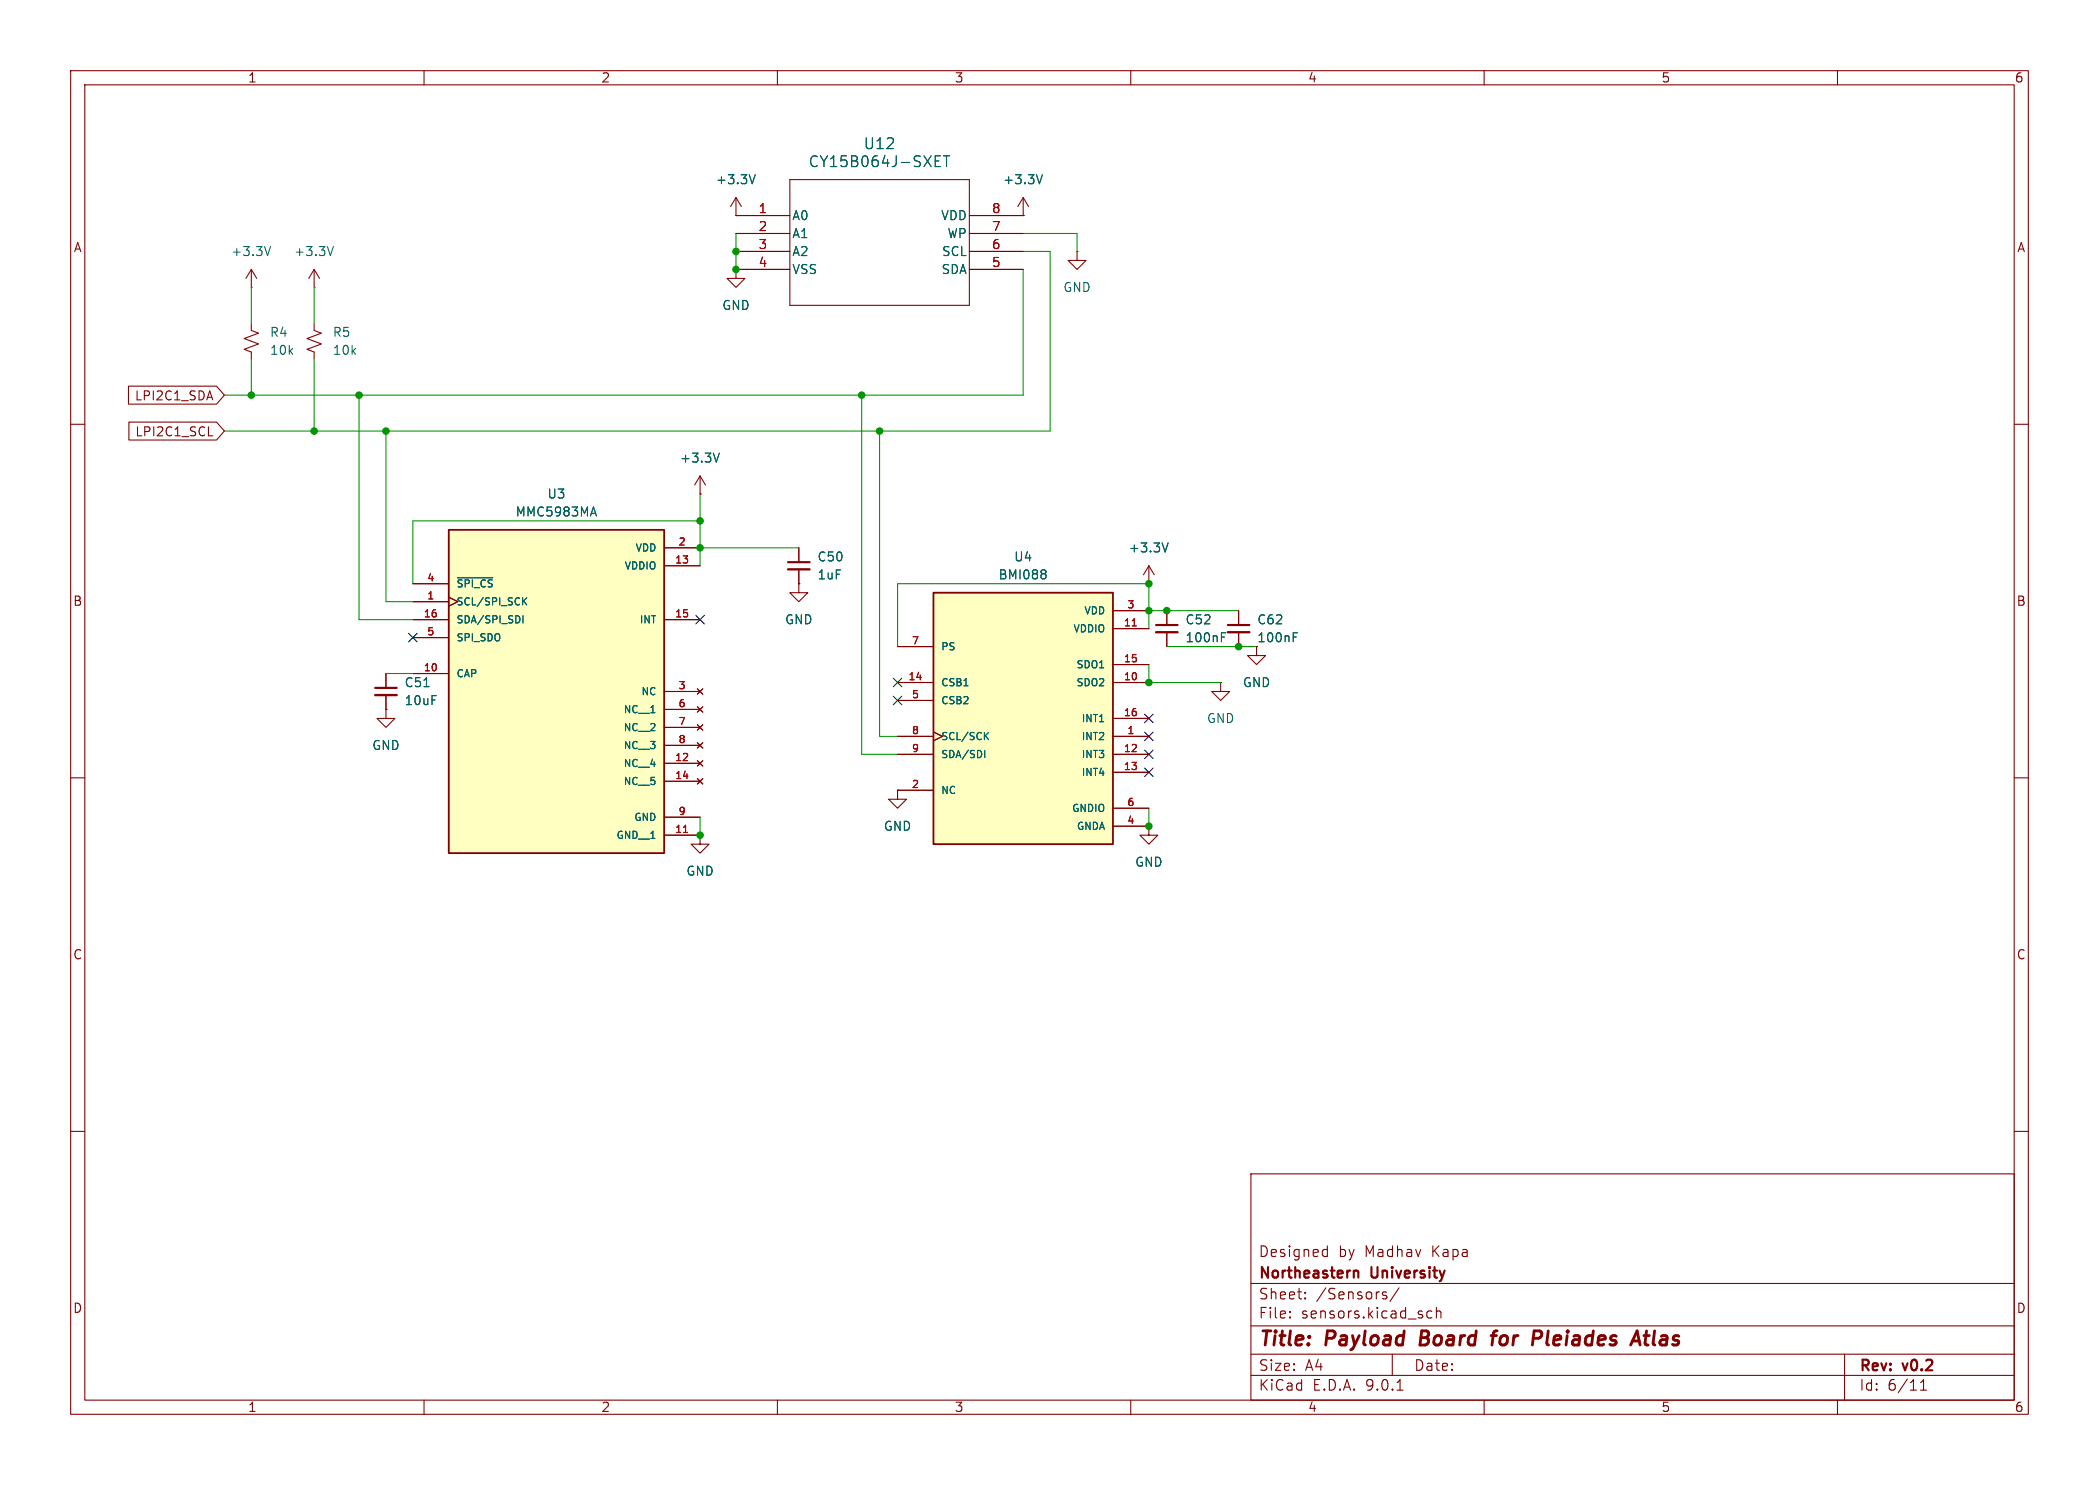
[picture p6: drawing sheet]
<svg xmlns="http://www.w3.org/2000/svg" width="297mm" height="210mm" viewBox="0 0 297 210" stroke-linecap="round" stroke-linejoin="round" font-family="sans-serif">
<g fill="none" stroke="#840000" stroke-width=".15">
<path d="M10 10h277v190h-277zM12 12h273v186h-273zM60 10v2M110 10v2M160 10v2M210 10v2M260 10v2M10 60h2M285 60h2M10 110h2M285 110h2M10 160h2"/>
<path d="M177 166h108v32h-108zM187.4 176.7l.4 .1M187.8 176.2v1.5M187.8 177.6l-.4 .1M285 160h2M60 198v2M110 198v2M160 198v2M177 194.5h108M177 191.5h108M177 187.5h108M177 181.5h108"/>
<path d="M182.5 186.3h.1l-.1 .1M182.5 186.3v.1M182.5 185.5v.1M182.5 185.5h.1l-.1 .1M184.7 183.6v.1M184.7 183.6h-.1l.1 .1M184.7 182.8v.1M184.7 182.8h-.1l.1 .1M195.8 183.2l.4 .1v.2l-.2 .2h-.3M195.8 182.7l.4 .1M197 191.5v3M197.7 196.6h.8"/>
<path d="M198 182.1l-1.3 2M202.6 185.5l-.4-.1-.3 .3v.4l.1 .2 .2 .1 .4-.1M203.2 185.5a.37 .37 0 0 1 .7 .1v.8M203.2 184.9v1.5M210 198v2M260 198v2M261 191.5v6.5M271.7 196.6h.9M271.7 195.5l.5-.4v1.5"/>
</g>
<path d="M201.2 188.2l-.3 2h.8M211 188.9h.8M211.8 188.2l-.4 .1-.1 .2-.2 1.7M217.1 188.2h.7l.2 .1a.58 .58 0 0 1-.3 1M231 189.6h.9M231.6 188.2l.5 2M232.6 188.9h.8M233 188.2l-.2 1.7v.2l.4 .1" fill="none" stroke="#840000" stroke-width=".4"/>
<path d="M191.6 179.8a.37 .37 0 0 1 .6 .1v.8" fill="none" stroke="#840000" stroke-width=".3"/>
<path d="M63.5 74.9h30.5v45.8h-30.5z" fill="#ffffc2"/>
<path d="M63.5 74.9h30.5v45.8h-30.5z" fill="none" stroke="#840000" stroke-width=".25"/>
<g fill="none" stroke="#840000" stroke-width=".15">
<path d="M94 77.5h5.1M58.4 82.6h5.1M58.4 85.1h5.1M58.4 87.6h5.1M58.4 90.2h5.1M58.4 95.3h5.1M63.5 84.5l1.3 .6-1.3 .6M94 87.6h5.1M94 80h5.1M94 97.8h5.1M98.7 97.4l.7 .8M98.7 99.9l.7 .8"/>
<path d="M99.4 97.4l-.7 .8M99.4 99.9l-.7 .8M94 100.3h5.1M94 102.9h5.1M94 105.4h5.1M94 108h5.1M94 110.5h5.1M94 115.6h5.1M94 118.1h5.1M98.7 102.5l.7 .8M98.7 105l.7 .8M98.7 107.6l.7 .7"/>
<path d="M98.7 110.1l.7 .8M99.4 102.5l-.7 .8M99.4 105l-.7 .8M99.4 107.6l-.7 .7M99.4 110.1l-.7 .8M162.6 116.8v1.3h1.2l-1.2 1.3-1.3-1.3h1.3M162.6 116.8h.1"/>
</g>
<path d="M83.7 72.6h.6M84 71.7l.4 1.3M64.7 81.7h5M74 87.1v1M74.1 85l.4 .6M74.5 84.5l-.5 .6" fill="none" stroke="#006464" stroke-width=".15"/>
<path d="M96.7 117.7h.6" fill="none" stroke="#a90000" stroke-width=".15"/>
<path d="M132.1 83.8h25.4v35.6h-25.4z" fill="#ffffc2"/>
<path d="M132.1 83.8h25.4v35.6h-25.4z" fill="none" stroke="#840000" stroke-width=".25"/>
<g fill="none" stroke="#840000" stroke-width=".15">
<path d="M35.6 38.1v2.5M35.6 38.1l-.8 1.3M35.6 38.1l.7 1.3M44.4 38.1v2.5M44.4 38.1l-.7 1.3M44.4 38.1l.8 1.3M104.1 38.1v1.3h1.3l-1.3 1.2-1.2-1.2h1.2M104.1 38.1h.1M104.1 30.5h.1M104.1 27.9l-.7 1.3M104.1 27.9l.8 1.3M104.1 27.9v2.6"/>
<path d="M104.1 30.5h7.7M104.1 33h7.7M104.1 35.6h7.7M104.1 38.1h7.7M111.8 25.4h25.4v17.8h-25.4zM137.2 30.5h7.6M137.2 33h7.6M137.2 35.6h7.6M137.2 38.1h7.6M144.8 30.5h.1M144.8 27.9l-.8 1.3M144.8 27.9l.7 1.3"/>
<path d="M144.8 27.9v2.6M152.4 35.6v1.2h1.3l-1.3 1.3-1.3-1.3h1.3M152.4 35.6h.1M18.2 54.6h12.4l1.1 1.3-1.1 1.3h-12.4zM18.2 59.7h12.4l1.1 1.3-1.1 1.2h-12.4zM35.6 45.7v1l1 .4-2.1 .8 2.1 .7-2.1 .8 1.1 .4v1M35.6 40.6h.1M44.4 45.7v1l1.1 .4-2.1 .8 2.1 .7-2.1 .8 1 .4v1M44.4 40.6h.1M29.5 61.6h.6M94 77.5h5.1M99.1 69.9h.1"/>
<path d="M99.1 67.3l-.8 1.3M99.1 67.3l.7 1.3M99.1 67.3v2.6M113 77.5v2M54.6 95.3v2M54.6 98.3v2M58.4 82.6h5.1M58.4 85.1h5.1M58.4 87.6h5.1M58.4 90.2h5.1M58.4 95.3h5.1M63.5 84.5l1.3 .6-1.3 .6"/>
<path d="M94 87.6h5.1M94 80h5.1M94 97.8h5.1M98.7 97.4l.7 .8M98.7 99.9l.7 .8M99.4 97.4l-.7 .8M99.4 99.9l-.7 .8M113 82.6v1.2h1.3l-1.3 1.3-1.2-1.3h1.2M113 82.6h.1M113 80.5v2.1M127 91.4h5.1M127 96.5h5.1"/>
<path d="M127 99.1h5.1M157.5 96.5h5.1M157.5 86.4h5.1M157.5 88.9h5.1M157.5 94h5.1M162.6 82.6h.1M162.6 80l-.8 1.3M162.6 80l.7 1.3M162.6 80v2.6M165.1 86.4v2M165.1 89.4v2M172.7 96.5v1.3h1.3l-1.3 1.3-1.3-1.3h1.3"/>
<path d="M172.7 96.5h.1M175.3 86.4v2M175.3 89.4v2M177.8 91.4v1.3h1.3l-1.3 1.3-1.3-1.3h1.3M54.6 100.3v1.3h1.3l-1.3 1.3-1.3-1.3h1.3M54.6 100.3h.1M94 100.3h5.1M94 102.9h5.1M94 105.4h5.1M94 108h5.1M94 110.5h5.1M94 115.6h5.1"/>
<path d="M94 118.1h5.1M98.7 102.5l.7 .8M98.7 105l.7 .8M98.7 107.6l.7 .7M98.7 110.1l.7 .8M99.1 118.1v1.3h1.2l-1.2 1.3-1.3-1.3h1.3M99.1 118.1h.1M99.4 102.5l-.7 .8M99.4 105l-.7 .8M99.4 107.6l-.7 .7M99.4 110.1l-.7 .8M127 111.8v1.2h1.3l-1.3 1.3-1.3-1.3h1.3"/>
<path d="M127 111.8h.1M127 104.1h5.1M127 106.7h5.1M127 111.8h5.1M132.1 103.5l1.2 .6-1.2 .7M157.5 104.1h5.1M157.5 106.7h5.1M157.5 101.6h5.1M157.5 109.2h5.1M157.5 114.3h5.1M157.5 116.8h5.1M162.6 116.8h.1"/>
</g>
<g fill="none" stroke="#006464" stroke-width=".15">
<path d="M38.3 34.9l-.4 1.2M47.2 34.9l-.5 1.2M106.9 24.7l-.5 1.3M132.3 22.8h.5M132.3 23.6h.8M132.3 22h.8M133.5 22h.9M133.9 22v1.6M147.5 24.7l-.4 1.3M83.7 72.6h.6M84 71.7l.4 1.3M101.8 64.1l-.4 1.2"/>
<path d="M165.3 76.8l-.4 1.2M60 97.1h.7M64.7 81.7h5M74 87.1v1M74.1 85l.4 .6M74.5 84.5l-.5 .6M147.8 80.6l.2 .2-.2 .3 .2 .3v.2l-.2 .3M172.8 90.1h.5M172.8 89.5h.6M183 90.1h.4M183 89.5h.6M139.3 106.1v1"/>
<path d="M139.4 104l.5 .6M139.9 103.6l-.6 .6"/>
</g>
<path d="M160.2 88.5h.6M96.7 117.7h.6" fill="none" stroke="#a90000" stroke-width=".15"/>
<path d="M111.5 79.5h3.1M53.1 97.3h3M163.6 88.4h3M173.7 88.4h3.1" fill="none" stroke="#840000" stroke-width=".3"/>
<path d="M53.1 98.3h3M111.5 80.5h3.1M163.6 89.4h3M173.7 89.4h3.1" fill="none" stroke="#840000" stroke-width=".33"/>
<g fill="none" stroke="#009600" stroke-width=".15">
<path d="M104.1 33v5.1M144.8 38.1v17.8h-113.1M144.8 35.6h3.8v25.4h-116.9M144.8 33h7.6v2.6M35.6 40.6v5.1M35.6 50.8v5.1M44.4 40.6v5.1M44.4 50.8v10.2M50.8 55.9v31.7h7.6M121.9 55.9v50.8h5.1M54.6 61v24.1h3.8M99.1 69.9v10.1"/>
<path d="M99.1 77.5h13.9M99.1 73.7h-40.7v8.9M124.5 61v43.1h2.5M54.6 95.3h3.8M162.6 88.9v-6.3h-35.6v8.8M162.6 94v2.5h10.1M162.6 86.4h12.7M165.1 91.4h12.7M99.1 115.6v2.5M162.6 114.3v2.5"/>
</g>
<g fill="none" stroke="#000084" stroke-width=".15">
<path d="M57.8 89.6l1.2 1.2M59 89.6l-1.2 1.2M98.5 87l1.2 1.2M99.7 87l-1.2 1.2M126.4 95.9l1.2 1.2M126.4 98.5l1.2 1.2M127.6 95.9l-1.2 1.2M127.6 98.5l-1.2 1.2M162 103.5l1.2 1.2M162 101l1.2 1.2M162 106.1l1.2 1.2M162 108.6l1.2 1.2"/>
<path d="M163.2 103.5l-1.2 1.2M163.2 101l-1.2 1.2M163.2 106.1l-1.2 1.2M163.2 108.6l-1.2 1.2"/>
</g>
<g fill="#009600" stroke="#009600" stroke-width=".15">
<circle cx="165.1" cy="86.4" r=".46"/>
<circle cx="162.6" cy="96.5" r=".46"/>
<circle cx="99.1" cy="118.1" r=".46"/>
<circle cx="162.6" cy="116.8" r=".46"/>
<circle cx="162.6" cy="86.4" r=".46"/>
<circle cx="162.6" cy="82.6" r=".46"/>
<circle cx="175.3" cy="91.4" r=".46"/>
<circle cx="104.1" cy="35.6" r=".46"/>
<circle cx="104.1" cy="38.1" r=".46"/>
<circle cx="99.1" cy="73.7" r=".46"/>
<circle cx="54.6" cy="61" r=".46"/>
<circle cx="99.1" cy="77.5" r=".46"/>
<circle cx="50.8" cy="55.9" r=".46"/>
<circle cx="44.4" cy="61" r=".46"/>
<circle cx="35.6" cy="55.9" r=".46"/>
<circle cx="124.5" cy="61" r=".46"/>
<circle cx="121.9" cy="55.9" r=".46"/>
</g>
<g font-size="2.8" fill="#840000">
<text x="178" y="190.9">Title:</text>
<text x="187.7" y="190.9">Payload</text>
<text x="201.8" y="190.9">Board</text>
<text x="212.8" y="190.9">for</text>
<text x="219.3" y="190.9">Pleiades</text>
<text x="234.3" y="190.9">Atlas</text>
</g>
<g font-size="2.1" fill="#006464">
<text x="114.3" y="23.9">CY15B064J-SXET</text>
<text x="122.1" y="21.3">U12</text>
</g>
<g font-size="2.1" fill="#840000">
<text x="178" y="178">Designed</text>
<text x="189.4" y="178">by</text>
<text x="193.2" y="178">Madhav</text>
<text x="202.8" y="178">Kapa</text>
<text x="178" y="184">Sheet:</text>
<text x="178" y="181.2">Northeastern</text>
<text x="186.2" y="184">/Sensors/</text>
<text x="194.1" y="181.2">University</text>
<text x="178" y="186.7">File:</text>
<text x="184.1" y="186.7">sensors.kicad_sch</text>
<text x="178" y="196.9">KiCad</text>
<text x="178" y="194.1">Size:</text>
<text x="184.7" y="194.1">A4</text>
<text x="185.7" y="196.9">E.D.A.</text>
<text x="193.3" y="196.9">9.0.1</text>
<text x="200" y="194.1">Date:</text>
<text x="263" y="194.3">Rev:</text>
<text x="263" y="196.9">Id:</text>
<text x="267.1" y="196.9">6/11</text>
<text x="269.4" y="194.3">v0.2</text>
</g>
<g font-size="1.8" fill="#840000">
<text x="35" y="11.9">1</text>
<text x="85" y="11.9">2</text>
<text x="135" y="11.9">3</text>
<text x="185" y="11.9">4</text>
<text x="235" y="11.9">5</text>
<text x="285" y="11.9">6</text>
<text x="10.3" y="35.9">A</text>
<text x="285.3" y="35.9">A</text>
<text x="19" y="56.8">LPI2C1_SDA</text>
<text x="19.1" y="61.9">LPI2C1_SCL</text>
<text x="10.3" y="85.9">B</text>
<text x="285.3" y="85.9">B</text>
<text x="10.3" y="135.9">C</text>
<text x="285.3" y="135.9">C</text>
<text x="10.3" y="185.9">D</text>
<text x="285.3" y="185.9">D</text>
<text x="35" y="199.9">1</text>
<text x="85" y="199.9">2</text>
<text x="135" y="199.9">3</text>
<text x="185" y="199.9">4</text>
<text x="235" y="199.9">5</text>
<text x="285" y="199.9">6</text>
</g>
<g font-size="1.8" fill="#006464">
<text x="101.2" y="26.3">+3.3V</text>
<text x="141.8" y="26.3">+3.3V</text>
<text x="112" y="31.3">A0</text>
<text x="112" y="33.9">A1</text>
<text x="133.1" y="31.3">VDD</text>
<text x="134" y="33.9">WP</text>
<text x="32.6" y="36.4">+3.3V</text>
<text x="41.5" y="36.4">+3.3V</text>
<text x="112" y="36.4">A2</text>
<text x="112" y="39">VSS</text>
<text x="133.1" y="39">SDA</text>
<text x="133.2" y="36.4">SCL</text>
<text x="150.4" y="41.5">GND</text>
<text x="38.1" y="47.9">R4</text>
<text x="47" y="47.9">R5</text>
<text x="102.1" y="44">GND</text>
<text x="38.1" y="50.4">10k</text>
<text x="47" y="50.4">10k</text>
<text x="96.1" y="65.6">+3.3V</text>
<text x="77.4" y="70.7">U3</text>
<text x="72.9" y="73.3">MMC5983MA</text>
<text x="115.6" y="82.1">1uF</text>
<text x="115.6" y="79.6">C50</text>
<text x="141.2" y="82.1">BMI088</text>
<text x="143.4" y="79.6">U4</text>
<text x="159.6" y="78.3">+3.3V</text>
<text x="111" y="88.5">GND</text>
<text x="167.6" y="88.5">C52</text>
<text x="177.8" y="88.5">C62</text>
<text x="167.6" y="91">100nF</text>
<text x="177.8" y="91">100nF</text>
<text x="57.2" y="97.4">C51</text>
<text x="57.2" y="99.9">10uF</text>
<text x="175.8" y="97.4">GND</text>
<text x="52.6" y="106.3">GND</text>
<text x="170.7" y="102.5">GND</text>
<text x="125" y="117.7">GND</text>
<text x="97" y="124.1">GND</text>
<text x="160.5" y="122.8">GND</text>
</g>
<g font-size="1.8" fill="#a90000">
<text x="107.2" y="30.2">1</text>
<text x="107.2" y="32.8">2</text>
<text x="107.2" y="35.3">3</text>
<text x="140.3" y="30.2">8</text>
<text x="140.3" y="32.8">7</text>
<text x="140.3" y="35.3">6</text>
<text x="107.2" y="37.8">4</text>
<text x="140.3" y="37.8">5</text>
</g>
<g font-size="1.4" fill="#a90000">
<text x="95.9" y="77.2">2</text>
<text x="60.3" y="82.3">4</text>
<text x="95.4" y="79.8">13</text>
<text x="59.9" y="87.4">16</text>
<text x="60.3" y="84.8">1</text>
<text x="60.3" y="89.9">5</text>
<text x="95.4" y="87.4">15</text>
<text x="158.9" y="88.6">11</text>
<text x="159.4" y="86.1">3</text>
<text x="59.9" y="95">10</text>
<text x="128.9" y="91.2">7</text>
<text x="158.9" y="93.7">15</text>
<text x="95.9" y="97.5">3</text>
<text x="95.9" y="100.1">6</text>
<text x="128.4" y="96.3">14</text>
<text x="128.9" y="98.8">5</text>
<text x="158.9" y="96.3">10</text>
<text x="158.9" y="101.3">16</text>
<text x="95.4" y="107.7">12</text>
<text x="95.9" y="102.6">7</text>
<text x="95.9" y="105.2">8</text>
<text x="128.9" y="103.9">8</text>
<text x="128.9" y="106.4">9</text>
<text x="158.9" y="106.4">12</text>
<text x="159.4" y="103.9">1</text>
<text x="95.4" y="110.2">14</text>
<text x="128.9" y="111.5">2</text>
<text x="158.9" y="109">13</text>
<text x="95.4" y="117.9">11</text>
<text x="95.9" y="115.3">9</text>
<text x="159.4" y="114">6</text>
<text x="159.4" y="116.6">4</text>
</g>
<g font-size="1.4" fill="#006464">
<text x="64.5" y="83.3">~{SPI_CS}</text>
<text x="88.3" y="80.7">VDDIO</text>
<text x="89.8" y="78.2">VDD</text>
<text x="64.5" y="85.8">SCL/SPI_SCK</text>
<text x="64.5" y="88.4">SDA/SPI_SDI</text>
<text x="90.4" y="88.4">INT</text>
<text x="151.8" y="89.6">VDDIO</text>
<text x="153.3" y="87.1">VDD</text>
<text x="64.5" y="90.9">SPI_SDO</text>
<text x="64.5" y="96">CAP</text>
<text x="133.1" y="92.2">PS</text>
<text x="152.2" y="94.7">SDO1</text>
<text x="88.1" y="101.1">NC__1</text>
<text x="90.6" y="98.5">NC</text>
<text x="133.1" y="97.3">CSB1</text>
<text x="133.1" y="99.8">CSB2</text>
<text x="152.2" y="97.3">SDO2</text>
<text x="88.1" y="103.6">NC__2</text>
<text x="88.1" y="106.1">NC__3</text>
<text x="133.1" y="104.9">SCL/SCK</text>
<text x="133.1" y="107.4">SDA/SDI</text>
<text x="152.9" y="102.3">INT1</text>
<text x="152.9" y="104.9">INT2</text>
<text x="152.9" y="107.4">INT3</text>
<text x="88.1" y="108.7">NC__4</text>
<text x="88.1" y="111.2">NC__5</text>
<text x="133.1" y="112.5">NC</text>
<text x="152.9" y="110">INT4</text>
<text x="87.1" y="118.8">GND__1</text>
<text x="89.6" y="116.3">GND</text>
<text x="151.6" y="115">GNDIO</text>
<text x="152.2" y="117.6">GNDA</text>
</g>
</svg>
